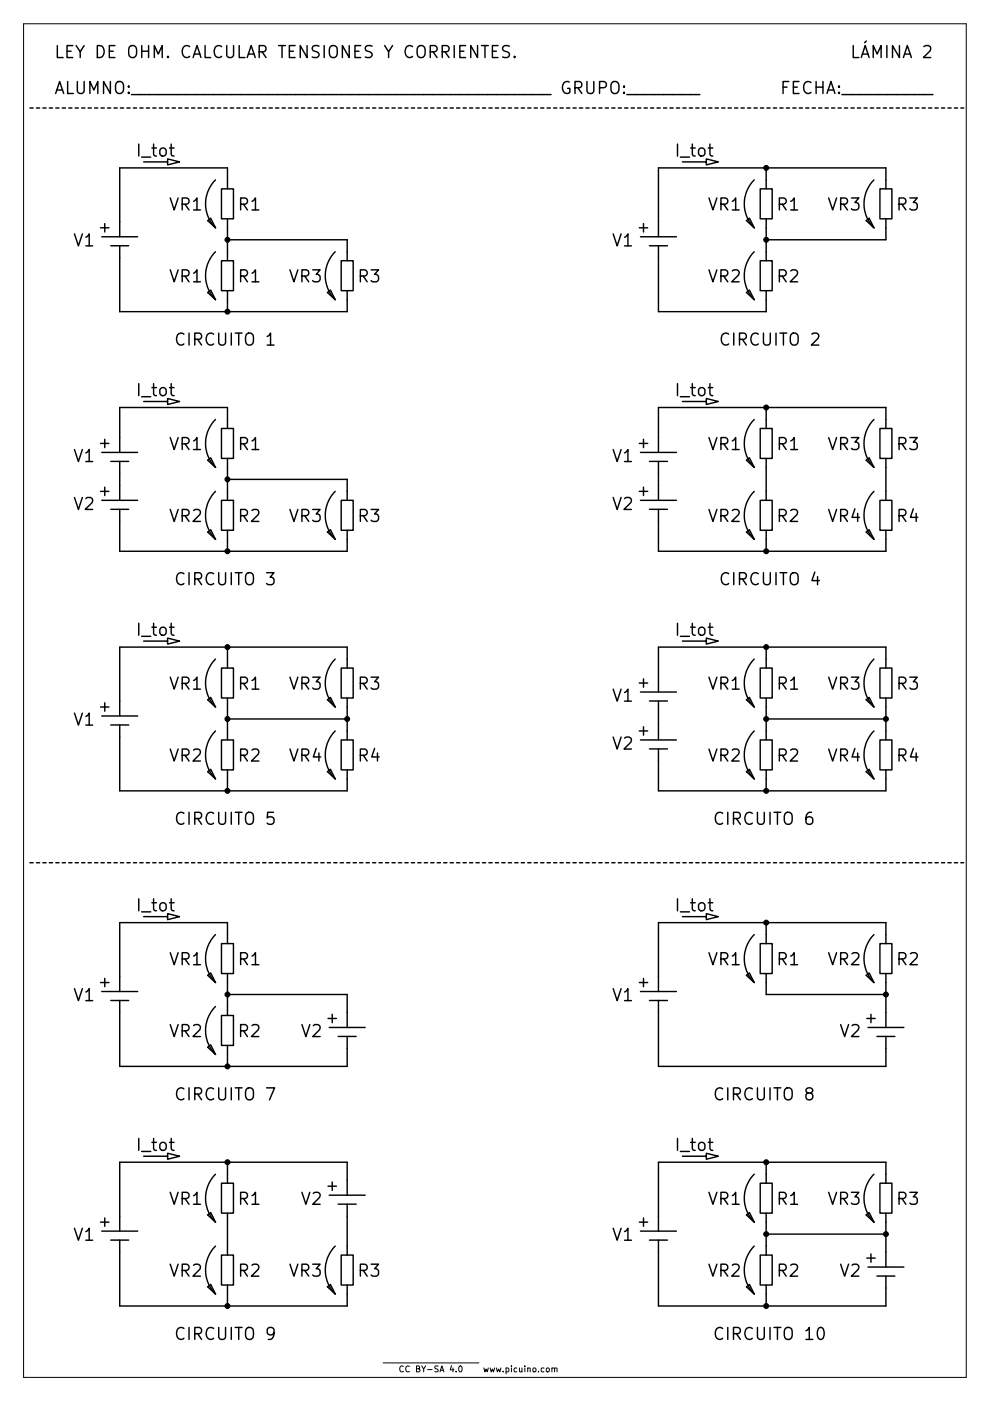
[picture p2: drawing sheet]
<svg xmlns="http://www.w3.org/2000/svg" width="210mm" height="297mm" viewBox="0 0 210 297" stroke-linecap="round" stroke-linejoin="round" font-family="sans-serif">
<path d="M5 5h200v287h-200zM81.3 289h20.3M85.6 289.7a.58 .58 0 0 0-.8 .5 .58 .58 0 0 0 .7 .6l.1-.1M97.4 289.7l.2-.1a.69 .69 0 0 1 .5 .6 .69 .69 0 0 1-.5 .7l-.3-.5zM117.1 290.2l.5-.1 .1 .8M117.7 290.2l.1-.2 .3 .1 .1 .8" fill="none" stroke="#000" stroke-width=".21"/>
<g fill="none" stroke="#000" stroke-width=".3">
<path d="M104.5 10.9h.8M105.7 9.7h-1.2v2.5h1.2M108.1 9.8l-1-.1a.61 .61 0 0 0-.5 .6 .61 .61 0 0 0 .5 .6 .92 .92 0 0 1 1 .6 .63 .63 0 0 1-.5 .7l-1-.1M109.2 11.9l.1 .2-.1 .1v-.3v.3M30.5 34.3h5.1v-.6l2.5 .6-2.5 .7v-.7M45.7 38.1a7.2 7.2 0 0 0 0 10.2M144.8 34.3h5.1v-.6l2.5 .6-2.5 .7v-.7M160 38.1a7.2 7.2 0 0 0 0 10.2M162.6 35.6v4.4M185.4 38.1a7.2 7.2 0 0 0 0 10.2M21.3 48.3h1.8M21.6 50.2h7.6"/>
<path d="M22.2 47.4v1.8M23.5 52.1h3.8M25.4 52.1v14h48.3v-4.5M44.1 46.8l.6-.5 1 2zM45.7 53.4a7.2 7.2 0 0 0 0 10.1M47 55.3h2.5v6.3h-2.5zM47 40h2.5v6.4h-2.5zM48.3 40v-4.4h-22.9v14.6M48.3 46.4v8.9M48.3 50.8h25.4v4.5M71.1 53.4a7.2 7.2 0 0 0 0 10.1M72.4 55.3h2.5v6.3h-2.5z"/>
<path d="M135.6 48.3h1.8M135.9 50.2h7.6M136.5 47.4v1.8M137.8 52.1h3.8M139.7 52.1v14h22.9v-4.5M158.4 46.8l.6-.5 1 2zM160 53.4a7.2 7.2 0 0 0 0 10.1M161.3 55.3h2.5v6.3h-2.5zM161.3 40h2.5v6.4h-2.5zM162.6 46.4v8.9M183.8 46.8l.6-.5 1 2zM186.7 40h2.5v6.4h-2.5z"/>
<path d="M188 40v-4.4h-48.3v14.6M188 46.4v4.4h-25.4M44.1 62l.6-.5 1 2zM48.3 61.6v4.5M56.7 73.2h1.4M69.5 62l.6-.5 1 2zM158.4 62l.6-.5 1 2zM172.3 70.9l.3-.3h.6a.64 .64 0 0 1 .5 .7l-.1 .4-1.5 1.5h1.6M21.3 94h1.8M21.6 95.9h7.6M22.2 93.1v1.8M23.5 97.8h3.8"/>
<path d="M25.4 97.8v8.3M30.5 85.1h5.1v-.6l2.5 .6-2.5 .7v-.7M44.1 97.6l.6-.5 1 2zM45.7 88.9a7.2 7.2 0 0 0 0 10.2M47 90.8h2.5v6.4h-2.5zM48.3 90.8v-4.4h-22.9v9.5M48.3 97.2v8.9M135.6 94h1.8M135.9 95.9h7.6M136.5 93.1v1.8M137.8 97.8h3.8M139.7 97.8v8.3"/>
<path d="M144.8 85.1h5.1v-.6l2.5 .6-2.5 .7v-.7M158.4 97.6l.6-.5 1 2zM160 88.9a7.2 7.2 0 0 0 0 10.2M161.3 90.8h2.5v6.4h-2.5zM162.6 86.4v4.4M162.6 97.2v8.9M183.8 97.6l.6-.5 1 2zM185.4 88.9a7.2 7.2 0 0 0 0 10.2M186.7 90.8h2.5v6.4h-2.5zM188 90.8v-4.4h-48.3v9.5M188 97.2v8.9M21.3 104.2h1.8"/>
<path d="M21.6 106.1h7.6M22.2 103.3v1.8M23.5 108h3.8M25.4 108v8.9h48.3v-4.5M44.1 112.8l.6-.5 1 2zM45.7 104.2a7.2 7.2 0 0 0 0 10.1M47 106.1h2.5v6.3h-2.5zM48.3 112.4v4.5M48.3 101.6h25.4v4.5M69.5 112.8l.6-.5 1 2zM71.1 104.2a7.2 7.2 0 0 0 0 10.1M72.4 106.1h2.5v6.3h-2.5z"/>
<path d="M135.6 104.2h1.8M135.9 106.1h7.6M136.5 103.3v1.8M137.8 108h3.8M139.7 108v8.9h48.3v-4.5M158.4 112.8l.6-.5 1 2zM160 104.2a7.2 7.2 0 0 0 0 10.1M161.3 106.1h2.5v6.3h-2.5zM162.6 112.4v4.5M183.8 112.8l.6-.5 1 2zM185.4 104.2a7.2 7.2 0 0 0 0 10.1M186.7 106.1h2.5v6.3h-2.5z"/>
<path d="M30.5 135.9h5.1v-.6l2.5 .6-2.5 .7v-.7M45.7 139.7a7.2 7.2 0 0 0 0 10.2M48.3 137.2v4.4M56.6 121.4h1.5l-.8 1a.72 .72 0 0 1 .8 .5v.6l-.4 .5h-.8l-.3-.3M71.1 139.7a7.2 7.2 0 0 0 0 10.2M144.8 135.9h5.1v-.6l2.5 .6-2.5 .7v-.7M160 139.7a7.2 7.2 0 0 0 0 10.2M162.6 137.2v4.4M172.9 121.3l-.6 1.8h1.5M185.4 139.7a7.2 7.2 0 0 0 0 10.2M21.3 149.9h1.8M21.6 151.8h7.6"/>
<path d="M22.2 149v1.8M23.5 153.7h3.8M25.4 153.7v14h48.3v-4.5M44.1 148.4l.6-.5 1 2zM45.7 155a7.2 7.2 0 0 0 0 10.1M47 156.9h2.5v6.3h-2.5zM47 141.6h2.5v6.4h-2.5zM48.3 148v8.9M48.3 152.4h25.4M69.5 148.4l.6-.5 1 2zM71.1 155a7.2 7.2 0 0 0 0 10.1M72.4 141.6h2.5v6.4h-2.5z"/>
<path d="M72.4 156.9h2.5v6.3h-2.5zM73.7 141.6v-4.4h-48.3v14.6M73.7 148v8.9M135.6 144.8h1.8M135.6 155h1.8M135.9 146.7h7.6M135.9 156.9h7.6M136.5 143.9v1.8M136.5 154.1v1.8M137.8 148.6h3.8M137.8 158.8h3.8M139.7 158.8v8.9h48.3v-4.5"/>
<path d="M139.7 148.6v8.3M158.4 148.4l.6-.5 1 2zM160 155a7.2 7.2 0 0 0 0 10.1M161.3 141.6h2.5v6.4h-2.5zM161.3 156.9h2.5v6.3h-2.5zM162.6 148v8.9M162.6 152.4h25.4M183.8 148.4l.6-.5 1 2zM185.4 155a7.2 7.2 0 0 0 0 10.1M186.7 156.9h2.5v6.3h-2.5zM186.7 141.6h2.5v6.4h-2.5zM188 141.6v-4.4h-48.3v9.5"/>
<path d="M188 148v8.9M44.1 163.6l.6-.5 1 2zM48.3 163.2v4.5M58 172.2h-1.2l-.1 1.2 .3-.2h.7l.3 .2 .1 .3-.1 .8-.3 .3h-.7l-.3-.3M69.5 163.6l.6-.5 1 2zM158.4 163.6l.6-.5 1 2zM162.6 163.2v4.5M172.2 172.2a1.01 1.01 0 0 0-1.2 1.1v1l.5 .5h.5l.4-.5v-.6l-.2-.4a.83 .83 0 0 0-1.1 .1l-.1 .3M183.8 163.6l.6-.5 1 2zM30.5 194.3h5.1v-.6l2.5 .6-2.5 .7v-.7M45.7 198.2a7.2 7.2 0 0 0 0 10.1M144.8 194.3h5.1v-.6l2.5 .6-2.5 .7v-.7"/>
<path d="M160 198.2a7.2 7.2 0 0 0 0 10.1M162.6 195.6v4.5M185.4 198.2a7.2 7.2 0 0 0 0 10.1M21.3 208.3h1.8M21.6 210.2h7.6M22.2 207.4v1.8M23.5 212.1h3.8M25.4 212.1v14h48.3v-6.4M44.1 206.8l.6-.5 1 2zM45.7 213.4a7.2 7.2 0 0 0 0 10.2M47 200.1h2.5v6.3h-2.5zM47 215.3h2.5v6.4h-2.5z"/>
<path d="M48.3 200.1v-4.5h-22.9v14.6M48.3 206.4v8.9M48.3 210.9h25.4v6.9M69.6 215.9h1.8M69.8 217.8h7.7M70.5 215v1.8M71.8 219.7h3.8M135.6 208.3h1.8M135.9 210.2h7.6M136.5 207.4v1.8M137.8 212.1h3.8M139.7 212.1v14h48.3v-6.4"/>
<path d="M158.4 206.8l.6-.5 1 2zM161.3 200.1h2.5v6.3h-2.5zM162.6 206.4v4.5h25.4M183.8 206.8l.6-.5 1 2zM183.9 215.9h1.8M184.1 217.8h7.7M184.8 215v1.8M186.1 219.7h3.8M186.7 200.1h2.5v6.3h-2.5zM188 200.1v-4.5h-48.3v14.6M188 206.4v11.4M44.1 222l.6-.5 1 2.1z"/>
<path d="M48.3 221.7v4.4M56.6 230.6h1.7l-1.1 2.6M171.5 231.7l-.3-.1a.53 .53 0 0 1-.2-.6 .53 .53 0 0 1 .5-.4l.7 .2 .2 .5-.4 .4-.8 .1a.84 .84 0 0 0 0 1.3l.8 .1 .3-.3 .1-.7-.4-.5M21.3 259.1h1.8M22.2 258.2v1.8M30.5 245.1h5.1v-.6l2.5 .6-2.5 .7v-.7M44.1 257.6l.6-.5 1 2zM45.7 249a7.2 7.2 0 0 0 0 10.1M47 250.9h2.5v6.3h-2.5zM48.3 246.4v4.5M48.3 257.2v8.9M69.6 251.5h1.8"/>
<path d="M69.8 253.4h7.7M70.5 250.6v1.8M71.8 255.3h3.8M73.7 253.4v-7h-48.3v14.6M73.7 255.3v10.8M135.6 259.1h1.8M136.5 258.2v1.8M144.8 245.1h5.1v-.6l2.5 .6-2.5 .7v-.7M158.4 257.6l.6-.5 1 2zM160 249a7.2 7.2 0 0 0 0 10.1M161.3 250.9h2.5v6.3h-2.5zM162.6 246.4v4.5"/>
<path d="M162.6 257.2v8.9M183.8 257.6l.6-.5 1 2zM185.4 249a7.2 7.2 0 0 0 0 10.1M186.7 250.9h2.5v6.3h-2.5zM188 250.9v-4.5h-48.3v14.6M188 257.2v11.4M21.6 261h7.6M23.5 262.9h3.8M25.4 262.9v14h48.3v-4.4M44.1 272.8l.6-.5 1 2.1zM45.7 264.2a7.2 7.2 0 0 0 0 10.2M47 266.1h2.5v6.4h-2.5z"/>
<path d="M48.3 272.5v4.4M69.5 272.8l.6-.5 1 2.1zM71.1 264.2a7.2 7.2 0 0 0 0 10.2M72.4 266.1h2.5v6.4h-2.5zM135.9 261h7.6M137.8 262.9h3.8M139.7 262.9v14h48.3v-6.4M158.4 272.8l.6-.5 1 2.1zM160 264.2a7.2 7.2 0 0 0 0 10.2M161.3 266.1h2.5v6.4h-2.5zM162.6 272.5v4.4M162.6 261.7h25.4"/>
<path d="M183.9 266.7h1.8M184.1 268.6h7.7M184.8 265.8v1.8M186.1 270.5h3.8M58.1 282.5l-.4 .5-.8-.1-.2-.4 .1-.8a.84 .84 0 0 1 1.2 0 1.69 1.69 0 0 1-.6 2.3h-.5M173.6 281.7a.62 .62 0 0 1 .7-.3 .62 .62 0 0 1 .4 .5 1.32 1.32 0 0 1-.7 2.1 1.57 1.57 0 0 1-.4-2.3z"/>
</g>
<path d="M6.3 22.9h198.2M6.3 182.9h198.2" fill="none" stroke="#000" stroke-width=".3" stroke-dasharray=".7 .7"/>
<g fill="#000" stroke="#000" stroke-width=".25">
<circle cx="162.6" cy="35.6" r=".51"/>
<circle cx="48.3" cy="50.8" r=".51"/>
<circle cx="162.6" cy="50.8" r=".51"/>
<circle cx="48.3" cy="66.1" r=".51"/>
<circle cx="162.6" cy="86.4" r=".51"/>
<circle cx="48.3" cy="101.6" r=".51"/>
<circle cx="48.3" cy="116.9" r=".51"/>
<circle cx="162.6" cy="116.9" r=".51"/>
<circle cx="48.3" cy="137.2" r=".51"/>
<circle cx="162.6" cy="137.2" r=".51"/>
<circle cx="48.3" cy="152.4" r=".51"/>
<circle cx="73.7" cy="152.4" r=".51"/>
<circle cx="162.6" cy="152.4" r=".51"/>
<circle cx="188" cy="152.4" r=".51"/>
<circle cx="48.3" cy="167.7" r=".51"/>
<circle cx="162.6" cy="167.7" r=".51"/>
<circle cx="162.6" cy="195.6" r=".51"/>
<circle cx="48.3" cy="210.9" r=".51"/>
<circle cx="188" cy="210.9" r=".51"/>
<circle cx="48.3" cy="226.1" r=".51"/>
<circle cx="48.3" cy="246.4" r=".51"/>
<circle cx="162.6" cy="246.4" r=".51"/>
<circle cx="48.3" cy="276.9" r=".51"/>
<circle cx="162.6" cy="276.9" r=".51"/>
<circle cx="162.6" cy="261.7" r=".51"/>
<circle cx="188" cy="261.7" r=".51"/>
</g>
<g font-size="3.5">
<text x="11.4" y="12.3">LEY DE OHM. CALCULAR TENSIONES Y CORRIENTES.</text>
<text x="181.4" y="12.3">LÁMINA 2</text>
<text x="11.4" y="20">ALUMNO:______________________________________________ GRUPO:________</text>
<text x="165.1" y="20">FECHA:__________</text>
<text x="29.3" y="33.2">I_tot</text>
<text x="143.6" y="33.2">I_tot</text>
<text x="36" y="44.6">VR1</text>
<text x="50.7" y="44.6">R1</text>
<text x="150.3" y="44.6">VR1</text>
<text x="165" y="44.6">R1</text>
<text x="175.7" y="44.6">VR3</text>
<text x="190.4" y="44.6">R3</text>
<text x="15.7" y="52.3">V1</text>
<text x="130" y="52.3">V1</text>
<text x="36" y="59.9">VR1</text>
<text x="50.7" y="59.9">R1</text>
<text x="61.4" y="59.9">VR3</text>
<text x="76.1" y="59.9">R3</text>
<text x="150.3" y="59.9">VR2</text>
<text x="165" y="59.9">R2</text>
<text x="36.8" y="73.3">CIRCUITO 1</text>
<text x="152.4" y="73.3">CIRCUITO 2</text>
<text x="29.3" y="84">I_tot</text>
<text x="143.6" y="84">I_tot</text>
<text x="36" y="95.4">VR1</text>
<text x="50.7" y="95.4">R1</text>
<text x="150.3" y="95.4">VR1</text>
<text x="165" y="95.4">R1</text>
<text x="175.7" y="95.4">VR3</text>
<text x="190.4" y="95.4">R3</text>
<text x="15.7" y="98">V1</text>
<text x="130" y="98">V1</text>
<text x="15.7" y="108.1">V2</text>
<text x="36" y="110.7">VR2</text>
<text x="50.7" y="110.7">R2</text>
<text x="61.4" y="110.7">VR3</text>
<text x="76.1" y="110.7">R3</text>
<text x="130" y="108.1">V2</text>
<text x="150.3" y="110.7">VR2</text>
<text x="165" y="110.7">R2</text>
<text x="175.7" y="110.7">VR4</text>
<text x="190.4" y="110.7">R4</text>
<text x="36.8" y="124.1">CIRCUITO 3</text>
<text x="152.4" y="124.1">CIRCUITO 4</text>
<text x="29.3" y="134.8">I_tot</text>
<text x="143.6" y="134.8">I_tot</text>
<text x="36" y="146.2">VR1</text>
<text x="50.7" y="146.2">R1</text>
<text x="61.4" y="146.2">VR3</text>
<text x="76.1" y="146.2">R3</text>
<text x="130" y="148.8">V1</text>
<text x="150.3" y="146.2">VR1</text>
<text x="165" y="146.2">R1</text>
<text x="175.7" y="146.2">VR3</text>
<text x="190.4" y="146.2">R3</text>
<text x="15.7" y="153.9">V1</text>
<text x="36" y="161.5">VR2</text>
<text x="50.7" y="161.5">R2</text>
<text x="61.4" y="161.5">VR4</text>
<text x="76.1" y="161.5">R4</text>
<text x="130" y="158.9">V2</text>
<text x="150.3" y="161.5">VR2</text>
<text x="165" y="161.5">R2</text>
<text x="175.7" y="161.5">VR4</text>
<text x="190.4" y="161.5">R4</text>
<text x="36.8" y="174.9">CIRCUITO 5</text>
<text x="151.1" y="174.9">CIRCUITO 6</text>
<text x="29.3" y="193.2">I_tot</text>
<text x="143.6" y="193.2">I_tot</text>
<text x="36" y="204.7">VR1</text>
<text x="50.7" y="204.7">R1</text>
<text x="150.3" y="204.7">VR1</text>
<text x="165" y="204.7">R1</text>
<text x="175.7" y="204.7">VR2</text>
<text x="190.4" y="204.7">R2</text>
<text x="15.7" y="212.3">V1</text>
<text x="130" y="212.3">V1</text>
<text x="36" y="219.9">VR2</text>
<text x="50.7" y="219.9">R2</text>
<text x="64" y="219.9">V2</text>
<text x="178.3" y="219.9">V2</text>
<text x="36.8" y="233.3">CIRCUITO 7</text>
<text x="151.1" y="233.3">CIRCUITO 8</text>
<text x="29.3" y="244">I_tot</text>
<text x="143.6" y="244">I_tot</text>
<text x="36" y="255.5">VR1</text>
<text x="50.7" y="255.5">R1</text>
<text x="64" y="255.5">V2</text>
<text x="150.3" y="255.5">VR1</text>
<text x="165" y="255.5">R1</text>
<text x="175.7" y="255.5">VR3</text>
<text x="190.4" y="255.5">R3</text>
<text x="15.7" y="263.1">V1</text>
<text x="130" y="263.1">V1</text>
<text x="36" y="270.7">VR2</text>
<text x="50.7" y="270.7">R2</text>
<text x="61.4" y="270.7">VR3</text>
<text x="76.1" y="270.7">R3</text>
<text x="150.3" y="270.7">VR2</text>
<text x="165" y="270.7">R2</text>
<text x="178.3" y="270.7">V2</text>
<text x="36.8" y="284.1">CIRCUITO 9</text>
<text x="151.1" y="284.1">CIRCUITO 10</text>
</g>
<g font-size="1.8">
<text x="85.7" y="290.9">CC BY-SA 4.0</text>
<text x="103" y="290.9">www.picuino.com</text>
</g>
</svg>
